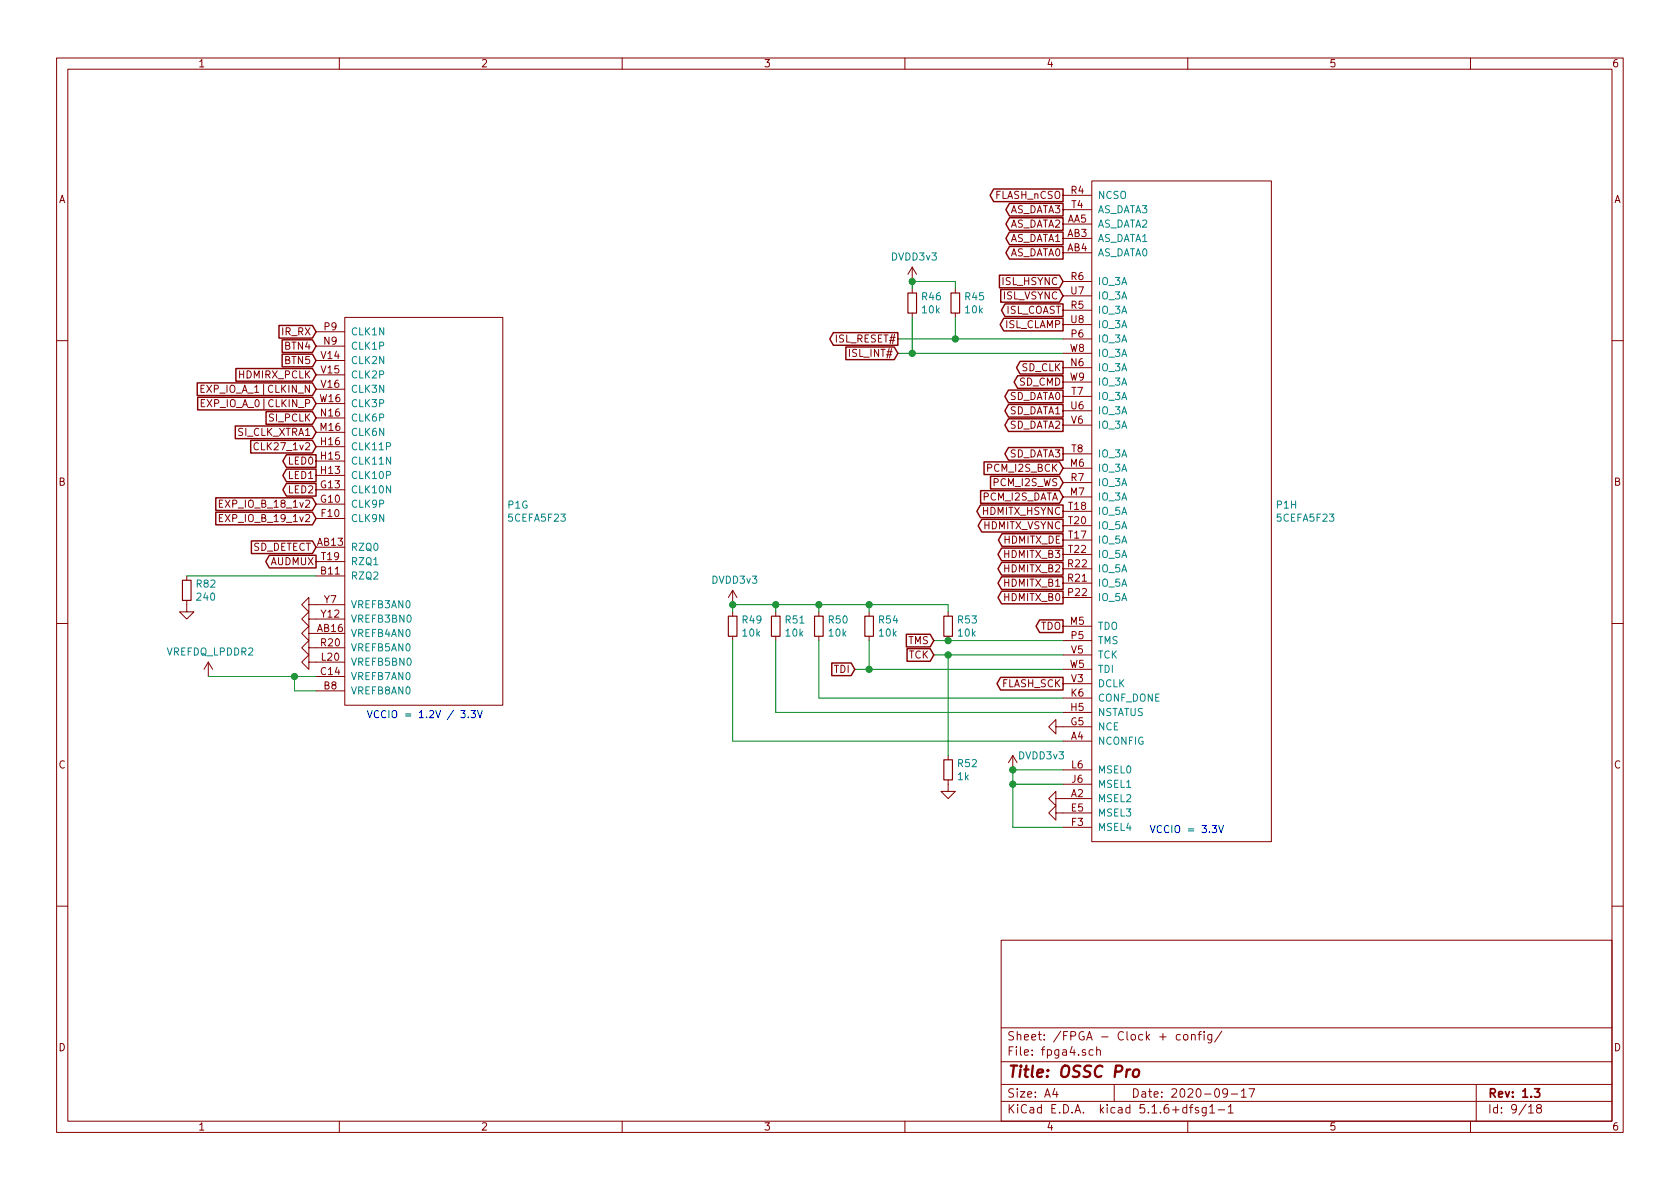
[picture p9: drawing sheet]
<svg xmlns="http://www.w3.org/2000/svg" width="297mm" height="210mm" viewBox="0 0 297 210" stroke-linecap="round" stroke-linejoin="round" font-family="sans-serif">
<g fill="none" stroke="#840000" stroke-width=".18">
<path d="M10 10.3h277v189.9h-277zM12 12.2h273v186.1h-273zM60 10.3v1.9M110 10.3v1.9M160 10.3v1.9M210 10.3v1.9M260 10.3v1.9M188 39.6h5M188 34.5h5M188 37.1h5M193 32h31.8v116.8h-31.8zM55.9 58.7h5.1"/>
<path d="M61 56.1h27.9v68.6h-27.9zM161.3 47.2v2.6M161.3 51v.8M161.3 55.4v.7M161.3 47.2l-.8 1.3M161.3 47.2l.8 1.3M168.9 51v.8M168.9 55.4v.7M188 42.2h5M188 44.7h5M188 59.9h5M188 54.9h5"/>
<path d="M188 49.8h5M188 52.3h5M188 57.4h5M10 60.2h2M35.5 68.7h.5M35.6 71.3h.4M36.1 68.1h-.6v1.3h.6M36.2 70.7h-.6v1.2h.6M45.7 78.4a.6 .6 0 0 0-.9 .4 .6 .6 0 0 0 .6 .7l.3-.1M55.9 79h5.1M55.9 76.4h5.1M55.9 73.9h5.1"/>
<path d="M55.9 61.2h5.1M55.9 63.7h5.1M55.9 66.3h5.1M55.9 68.8h5.1M55.9 71.4h5.1M188 65h5M188 70.1h5M188 72.6h5M188 75.2h5M188 62.5h5M188 67.6h5M285 60.2h2"/>
<path d="M38.8 91.6h.4M38.8 89h.4M39.4 91h-.6v1.2h.6M39.4 88.4h-.6v1.3h.6M55.9 96.8h5.1M55.9 91.7h5.1M55.9 89.1h5.1M55.9 86.6h5.1M55.9 84.1h5.1M55.9 81.5h5.1M55.9 99.3h5.1M188 82.8h5"/>
<path d="M188 87.9h5M188 85.3h5M188 95.5h5M188 90.4h5M188 93h5M188 98h5M188 80.3h5M10 110.3h2M33 106.2v2h1.3l-1.3 1.3-1.3-1.3h1.3M33 101.8v.8M36.8 117.1l-.7 1.3M36.8 117.1v2.5"/>
<path d="M36.8 117.1l.8 1.3M54.6 106.9v-1.2l-1.3 1.2 1.3 1.3v-1.3h6.4M54.6 112v-1.3l-1.3 1.3 1.3 1.3v-1.3h6.4M54.6 109.5v-1.3l-1.3 1.3 1.3 1.2v-1.2h6.4M54.6 117.1v-1.3l-1.3 1.3 1.3 1.3v-1.3h6.4M54.6 114.5v-1.2l-1.3 1.2 1.3 1.3v-1.3h6.4M55.9 101.8h5.1M55.9 119.6h5.1M129.5 104.4v2.5M129.5 108.2v.8M129.5 112.5v.8M129.5 104.4l-.7 1.3"/>
<path d="M129.5 104.4l.8 1.3M137.2 108.2v.8M137.2 112.5v.8M144.8 108.2v.8M144.8 112.5v.8M153.7 108.2v.8M153.7 112.5v.8M167.6 108.2v.8M167.6 112.5v.8M188 110.7h5M188 105.7h5M188 113.3h5"/>
<path d="M188 103.1h5M188 100.6h5M188 115.8h5M188 118.4h5M285 110.3h2M55.9 122.2h5.1M167.6 137.9v2h1.3l-1.3 1.3-1.2-1.3h1.2M167.6 133.6v.8M179.1 133.6l-.8 1.3M179.1 133.6v2.5M179.1 133.6l.7 1.3M186.7 128.5v-1.3l-1.3 1.3 1.3 1.3v-1.3h6.3"/>
<path d="M188 131.1h5M188 126h5M188 138.7h5M188 123.4h5M188 136.1h5M188 120.9h5M186.7 143.8v-1.3l-1.3 1.3 1.3 1.2v-1.2h6.3M186.7 141.2v-1.3l-1.3 1.3 1.3 1.3v-1.3h6.3M188 146.3h5M10 160.2h2M177 166.3h108v32h-108zM285 160.2h2"/>
<path d="M60 198.3v1.9M110 198.3v1.9M160 198.3v1.9M177 194.8h108M177 191.8h108M177 187.8h108M177 181.8h108M186.5 192.5l-.4 1h1M186.8 193v1M193.3 185.7l-.5-.1-.2 .3 .1 .6h.6M193.9 185.7h.1a.37 .37 0 0 1 .6 .1v.8M193.9 185.1v1.5"/>
<path d="M197 191.8v3M208.7 183l-.4-.1-.3 .3 .1 .6h.6M209.3 183.1l.2-.2 .5 .2v.5l-.1 .2-.4 .1-.2-.1zM210 198.3v1.9M210.3 195.8h.6M210.7 183.1v-.1a.37 .37 0 0 1 .6 .1v.8M210.7 182.9v1M210.9 195.3l-.4 .2v1.3M211.8 182.9h.6M211.9 195.9l-.4-.1-.2 .2 .1 .3 .5 .1v.3h-.6M212.4 182.4l-.4 .2v1.3M212.9 182.4v.2"/>
<path d="M212.9 182.9v1M213.3 195.8v1.2l-.3 .3h-.4M213.3 195.9l-.5-.1-.3 .3 .1 .6 .2 .1 .5-.1M213.9 195.8l.4-.5v1.5M213.9 196.8h.9M214.2 182.9v1.2l-.2 .3-.4-.1M214.2 183l-.4-.1-.3 .3 .2 .6h.5M215.4 196.3h1.1M216 182.3l-1.2 2M217 193.2l-.1 .2a.48 .48 0 0 1-.6-.1v-.6a.48 .48 0 0 1 .6-.1l.1 .1a1.19 1.19 0 0 1-.2 1.2l-.5 .1M217.2 195.8l.4-.5v1.5M217.2 196.8h.8"/>
<path d="M217.7 193.5h1.1M219.5 193l.4-.5v1.5M219.5 194h.8M220.8 192.5h1l-.6 1.5M260 198.3v1.9M261 191.8v6.5M270.3 195.8l.4-.5v1.5M270.3 196.8h.8M272 196l-.3-.3 .1-.2a.48 .48 0 0 1 .6-.1l.1 .2-.1 .3-.6 .1a.48 .48 0 0 0 0 .7l.2 .1 .5-.1v-.4l-.2-.3"/>
</g>
<path d="M271.3 192.5h.9l-.5 .6 .5 .1v.7l-.2 .1-.7-.1" fill="none" stroke="#840000" stroke-width=".3"/>
<path d="M200.5 189.3a.53 .53 0 0 1 .5-.2 .53 .53 0 0 1 .4 .4l-.1 .6a.56 .56 0 0 1-.5 .4 .56 .56 0 0 1-.5-.4z" fill="none" stroke="#840000" stroke-width=".41"/>
<path d="M160.5 51.8h1.6v3.6h-1.6zM168.1 51.8h1.6v3.6h-1.6zM32.3 102.6h1.5v3.6h-1.5zM128.8 109h1.5v3.5h-1.5zM136.4 109h1.5v3.5h-1.5zM144 109h1.5v3.5h-1.5zM152.9 109h1.5v3.5h-1.5zM166.9 109h1.5v3.5h-1.5zM166.9 134.4h1.5v3.5h-1.5z" fill="none" stroke="#840000" stroke-width=".2"/>
<g fill="none" stroke="#008400" stroke-width=".18">
<path d="M158.7 59.9h29.3M161.3 51v-1.2h7.6v1.2M161.3 56.1v6.4M168.9 56.1v3.8M158.7 62.5h29.3M33 101.8h22.9M36.8 119.6h19.1M52.1 119.6v2.6h3.8M129.5 108.2v-1.3h38.1v1.3M129.5 113.3v17.8h58.5M137.2 113.3v12.7h50.8M137.2 106.9v1.3"/>
<path d="M144.8 106.9v1.3M144.8 113.3v10.1h43.2M151.1 118.4h36.9M153.7 106.9v1.3M153.7 113.3v5.1M165.1 115.8h22.9M165.1 113.3h22.9M167.6 115.8v17.8M179.1 138.7h8.9M188 136.1h-8.9v10.2h8.9"/>
</g>
<g fill="none" stroke="#840000" stroke-width=".25">
<path d="M175.7 33.4h12.3v2.3h-12.3l-.6-1.2zM178.5 38.5h9.5v2.2h-9.5l-.6-1.1zM178.5 36h9.5v2.2h-9.5l-.6-1.1zM49.3 57.6h5.9l.7 1.1-.7 1.1h-5.9zM147.3 58.8h11.4v2.3h-11.4l-.6-1.2zM176.7 48.7h10.6l.7 1.1-.7 1.1h-10.6zM176.9 51.2h10.4l.7 1.1-.7 1.1h-10.4zM177.5 56.3h10.5v2.2h-10.5l-.7-1.1zM177.7 53.7h10.3v2.3h-10.3l-.6-1.1zM178.5 43.6h9.5v2.2h-9.5l-.6-1.1zM178.5 41h9.5v2.3h-9.5l-.6-1.1zM34.9 67.7h20.3l.7 1.1-.7 1.1h-20.3z"/>
<path d="M35 70.3h20.2l.7 1.1-.7 1.1h-20.2zM41.6 75.3h13.6l.7 1.1-.7 1.2h-13.6zM41.7 65.2h13.5l.7 1.1-.7 1.1h-13.5zM44.3 77.9h10.9l.7 1.1-.7 1.1h-10.9zM47 72.8h8.2l.7 1.1-.7 1.1h-8.2zM49.9 62.6h5.3l.7 1.1-.7 1.2h-5.3zM49.9 60.1h5.3l.7 1.1-.7 1.1h-5.3zM149.6 61.4h8.5l.6 1.1-.6 1.1h-8.5zM178.3 79.1h9.7v2.3h-9.7l-.6-1.1zM178.3 74.1h9.7v2.2h-9.7l-.6-1.1zM178.3 71.5h9.7v2.3h-9.7l-.6-1.2zM178.3 69h9.7v2.2h-9.7l-.6-1.1z"/>
<path d="M179.9 66.4h8.1v2.3h-8.1l-.6-1.1zM180.4 63.9h7.6v2.2h-7.6l-.7-1.1zM38.2 90.6h17l.7 1.1-.7 1.1h-17zM38.2 88h17l.7 1.1-.7 1.2h-17zM44.4 95.7h10.8l.7 1.1-.7 1.1h-10.8zM47.6 98.2h8.3v2.2h-8.3l-.6-1.1zM50.6 85.5h5.3v2.2h-5.3l-.6-1.1zM50.6 80.4h5.3v2.2h-5.3l-.6-1.1zM50.6 83h5.3v2.2h-5.3l-.6-1.1zM173.4 89.3h14.6v2.2h-14.6l-.7-1.1zM173.4 86.8h13.9l.7 1.1-.7 1.1h-13.9zM173.6 91.8h14.4v2.3h-14.4l-.7-1.1z"/>
<path d="M174 81.7h13.3l.7 1.1-.7 1.1h-13.3zM175.1 84.2h12.2l.7 1.1-.7 1.2h-12.2zM177.1 96.9h10.9v2.3h-10.9l-.6-1.2zM177.1 99.5h10.9v2.2h-10.9l-.6-1.1zM177.2 94.4h10.8v2.2h-10.8l-.7-1.1zM147.1 117.2h3.4l.6 1.2-.6 1.1h-3.4zM160.2 112.2h4.3l.6 1.1-.6 1.1h-4.3zM160.4 114.7h4.1l.6 1.1-.6 1.1h-4.1zM176.9 119.8h11.1v2.2h-11.1l-.6-1.1zM177.1 104.5h10.9v2.3h-10.9l-.6-1.1zM177.1 102h10.9v2.2h-10.9l-.6-1.1zM183.8 109.6h4.2v2.3h-4.2l-.6-1.2z"/>
</g>
<path d="M81.5 125.6h.7l-.4 .5 .4 .2v.5l-.2 .1-.5-.1M82.8 126.8v.1M83.3 125.6h.8l-.5 .5 .4 .2 .1 .4-.3 .2-.5-.1M84.4 125.6l.5 1.3 .4-1.3M214.3 146h.8l-.4 .5 .4 .1v.5l-.2 .1-.6-.1M215.5 146l.4 1.2 .4-1.2" fill="none" stroke="#0000c2" stroke-width=".18"/>
<g fill="#008400" stroke="#008400" stroke-width=".25">
<circle cx="52.1" cy="119.6" r=".51"/>
<circle cx="167.6" cy="115.8" r=".51"/>
<circle cx="167.6" cy="113.3" r=".51"/>
<circle cx="179.1" cy="138.7" r=".51"/>
<circle cx="179.1" cy="136.1" r=".51"/>
<circle cx="129.5" cy="106.9" r=".51"/>
<circle cx="153.7" cy="118.4" r=".51"/>
<circle cx="153.7" cy="106.9" r=".51"/>
<circle cx="137.2" cy="106.9" r=".51"/>
<circle cx="161.3" cy="62.5" r=".51"/>
<circle cx="144.8" cy="106.9" r=".51"/>
<circle cx="168.9" cy="59.9" r=".51"/>
<circle cx="161.3" cy="49.8" r=".51"/>
</g>
<text font-size="2.8" fill="#840000" x="178" y="190.5">Title: OSSC Pro</text>
<g font-size="2.1" fill="#840000">
<text x="178" y="184">Sheet: /FPGA - Clock + config/</text>
<text x="178" y="186.7">File: fpga4.sch</text>
<text x="178" y="196.9">KiCad E.D.A. kicad 5.1.6+dfsg1-1</text>
<text x="178" y="194.1">Size: A4</text>
<text x="200" y="194.1">Date: 2020-09-17</text>
<text x="263" y="194.1">Rev: 1.3</text>
<text x="263" y="196.9">Id: 9/18</text>
</g>
<g font-size="1.8" fill="#840000">
<text x="35" y="11.9">1</text>
<text x="85" y="11.9">2</text>
<text x="135" y="11.9">3</text>
<text x="185" y="11.9">4</text>
<text x="235" y="11.9">5</text>
<text x="285" y="11.9">6</text>
<text x="10.4" y="35.9">A</text>
<text x="175.9" y="35.2">FLASH_nCSO</text>
<text x="189.4" y="34.3">R4</text>
<text x="285.4" y="35.9">A</text>
<text x="178.4" y="40.3">AS_DATA2</text>
<text x="178.4" y="37.7">AS_DATA3</text>
<text x="188.7" y="39.4">AA5</text>
<text x="188.7" y="41.9">AB3</text>
<text x="189.5" y="36.8">T4</text>
<text x="178.4" y="45.3">AS_DATA0</text>
<text x="178.4" y="42.8">AS_DATA1</text>
<text x="188.7" y="44.4">AB4</text>
<text x="177.2" y="50.4">ISL_HSYNC</text>
<text x="177.3" y="53">ISL_VSYNC</text>
<text x="189.4" y="49.5">R6</text>
<text x="189.4" y="52.1">U7</text>
<text x="49.9" y="59.3">IR_RX</text>
<text x="57.4" y="58.4">P9</text>
<text x="177.7" y="58">ISL_CLAMP</text>
<text x="177.8" y="55.5">ISL_COAST</text>
<text x="189.4" y="54.6">R5</text>
<text x="189.4" y="57.1">U8</text>
<text x="189.4" y="59.7">P6</text>
<text x="50.5" y="64.4">BTN5</text>
<text x="50.5" y="61.8">BTN4</text>
<text x="56.8" y="63.5">V14</text>
<text x="57.3" y="61">N9</text>
<text x="147.9" y="60.6">ISL_RESET#</text>
<text x="150.4" y="63.1">ISL_INT#</text>
<text x="180.6" y="65.7">SD_CLK</text>
<text x="189.2" y="62.2">W8</text>
<text x="189.4" y="64.8">N6</text>
<text x="36.3" y="69.5">EXP_IO_A_1|CLKIN_N</text>
<text x="42.3" y="66.9">HDMIRX_PCLK</text>
<text x="56.6" y="71.1">W16</text>
<text x="56.8" y="66">V15</text>
<text x="56.8" y="68.6">V16</text>
<text x="178.4" y="70.7">SD_DATA0</text>
<text x="180.2" y="68.2">SD_CMD</text>
<text x="189.2" y="67.3">W9</text>
<text x="189.5" y="69.8">T7</text>
<text x="36.4" y="72">EXP_IO_A_0|CLKIN_P</text>
<text x="42" y="77.1">SI_CLK_XTRA1</text>
<text x="47.6" y="74.5">SI_PCLK</text>
<text x="56.7" y="76.2">M16</text>
<text x="56.8" y="73.7">N16</text>
<text x="178.4" y="75.8">SD_DATA2</text>
<text x="178.4" y="73.3">SD_DATA1</text>
<text x="189.4" y="72.4">U6</text>
<text x="189.4" y="74.9">V6</text>
<text x="45.6" y="79.6">CLK27_1v2</text>
<text x="51.1" y="82.2">LED0</text>
<text x="56.8" y="83.8">H13</text>
<text x="56.8" y="81.3">H15</text>
<text x="56.8" y="78.7">H16</text>
<text x="174.8" y="83.4">PCM_I2S_BCK</text>
<text x="178.4" y="80.9">SD_DATA3</text>
<text x="189.3" y="82.5">M6</text>
<text x="189.5" y="80">T8</text>
<text x="10.4" y="85.9">B</text>
<text x="39.5" y="89.8">EXP_IO_B_18_1v2</text>
<text x="51.1" y="87.2">LED2</text>
<text x="51.1" y="84.7">LED1</text>
<text x="56.7" y="88.9">G10</text>
<text x="56.7" y="86.4">G13</text>
<text x="173.7" y="88.5">PCM_I2S_DATA</text>
<text x="175.8" y="86">PCM_I2S_WS</text>
<text x="189.3" y="87.6">M7</text>
<text x="189.4" y="85.1">R7</text>
<text x="285.4" y="85.9">B</text>
<text x="39.5" y="92.3">EXP_IO_B_19_1v2</text>
<text x="56.9" y="91.4">F10</text>
<text x="173.8" y="91.1">HDMITX_HSYNC</text>
<text x="173.8" y="93.6">HDMITX_VSYNC</text>
<text x="189" y="95.2">T17</text>
<text x="189" y="90.2">T18</text>
<text x="189" y="92.7">T20</text>
<text x="44.6" y="97.4">SD_DETECT</text>
<text x="47.9" y="99.9">AUDMUX</text>
<text x="56.2" y="96.5">AB13</text>
<text x="56.8" y="101.6">B11</text>
<text x="56.9" y="99.1">T19</text>
<text x="177.5" y="96.1">HDMITX_DE</text>
<text x="177.7" y="98.7">HDMITX_B3</text>
<text x="177.7" y="101.2">HDMITX_B2</text>
<text x="188.9" y="100.3">R22</text>
<text x="189" y="97.8">T22</text>
<text x="57.4" y="106.7">Y7</text>
<text x="177.7" y="106.3">HDMITX_B0</text>
<text x="177.7" y="103.8">HDMITX_B1</text>
<text x="188.9" y="102.9">R21</text>
<text x="188.9" y="105.4">P22</text>
<text x="56.2" y="111.8">AB16</text>
<text x="56.8" y="109.2">Y12</text>
<text x="160.6" y="113.9">TMS</text>
<text x="184" y="111.4">TDO</text>
<text x="189.3" y="110.5">M5</text>
<text x="189.4" y="113">P5</text>
<text x="56.8" y="119.4">C14</text>
<text x="56.8" y="114.3">R20</text>
<text x="56.9" y="116.8">L20</text>
<text x="147.5" y="119">TDI</text>
<text x="160.7" y="116.5">TCK</text>
<text x="189.2" y="118.1">W5</text>
<text x="189.4" y="115.6">V5</text>
<text x="57.3" y="121.9">B8</text>
<text x="177.1" y="121.5">FLASH_SCK</text>
<text x="189.4" y="125.7">H5</text>
<text x="189.4" y="123.2">K6</text>
<text x="189.4" y="120.6">V3</text>
<text x="189.3" y="128.3">G5</text>
<text x="189.4" y="130.8">A4</text>
<text x="10.4" y="135.9">C</text>
<text x="189.5" y="135.9">L6</text>
<text x="285.4" y="135.9">C</text>
<text x="189.4" y="141">A2</text>
<text x="189.4" y="143.5">E5</text>
<text x="189.5" y="138.4">J6</text>
<text x="189.5" y="146">F3</text>
<text x="10.4" y="185.9">D</text>
<text x="285.4" y="185.9">D</text>
<text x="35" y="199.9">1</text>
<text x="85" y="199.9">2</text>
<text x="135" y="199.9">3</text>
<text x="185" y="199.9">4</text>
<text x="235" y="199.9">5</text>
<text x="285" y="199.9">6</text>
</g>
<g font-size="1.8" fill="#008484">
<text x="194.1" y="35.2">NCSO</text>
<text x="194.1" y="40.3">AS_DATA2</text>
<text x="194.1" y="37.7">AS_DATA3</text>
<text x="157.7" y="46.1">DVDD3v3</text>
<text x="194.1" y="42.8">AS_DATA1</text>
<text x="194.1" y="45.3">AS_DATA0</text>
<text x="163.1" y="53.1">R46</text>
<text x="170.7" y="53.1">R45</text>
<text x="194.1" y="50.4">IO_3A</text>
<text x="194.1" y="53">IO_3A</text>
<text x="62" y="59.3">CLK1N</text>
<text x="163.1" y="55.4">10k</text>
<text x="170.7" y="55.4">10k</text>
<text x="194.1" y="55.5">IO_3A</text>
<text x="194.1" y="58">IO_3A</text>
<text x="62" y="61.8">CLK1P</text>
<text x="62" y="64.4">CLK2N</text>
<text x="194.1" y="65.7">IO_3A</text>
<text x="194.1" y="60.6">IO_3A</text>
<text x="194.1" y="63.1">IO_3A</text>
<text x="62" y="66.9">CLK2P</text>
<text x="62" y="69.5">CLK3N</text>
<text x="194.1" y="70.7">IO_3A</text>
<text x="194.1" y="68.2">IO_3A</text>
<text x="62" y="77.1">CLK6N</text>
<text x="62" y="74.5">CLK6P</text>
<text x="62" y="72">CLK3P</text>
<text x="194.1" y="73.3">IO_3A</text>
<text x="194.1" y="75.8">IO_3A</text>
<text x="62" y="82.2">CLK11N</text>
<text x="62" y="79.6">CLK11P</text>
<text x="194.1" y="83.4">IO_3A</text>
<text x="194.1" y="80.9">IO_3A</text>
<text x="62" y="89.8">CLK9P</text>
<text x="62" y="87.2">CLK10N</text>
<text x="62" y="84.7">CLK10P</text>
<text x="89.8" y="89.9">P1G</text>
<text x="194.1" y="88.5">IO_3A</text>
<text x="194.1" y="86">IO_3A</text>
<text x="225.8" y="89.9">P1H</text>
<text x="62" y="92.3">CLK9N</text>
<text x="90" y="92.2">5CEFA5F23</text>
<text x="194.1" y="91.1">IO_5A</text>
<text x="194.1" y="93.6">IO_5A</text>
<text x="225.9" y="92.2">5CEFA5F23</text>
<text x="62" y="97.4">RZQ0</text>
<text x="62" y="99.9">RZQ1</text>
<text x="194.1" y="101.2">IO_5A</text>
<text x="194.1" y="96.1">IO_5A</text>
<text x="194.1" y="98.7">IO_5A</text>
<text x="34.8" y="103.9">R82</text>
<text x="34.9" y="106.2">240</text>
<text x="62" y="102.5">RZQ2</text>
<text x="62" y="107.6">VREFB3AN0</text>
<text x="126" y="103.2">DVDD3v3</text>
<text x="194.1" y="106.3">IO_5A</text>
<text x="194.1" y="103.8">IO_5A</text>
<text x="62" y="112.6">VREFB4AN0</text>
<text x="62" y="110.1">VREFB3BN0</text>
<text x="131.3" y="110.3">R49</text>
<text x="131.4" y="112.6">10k</text>
<text x="138.9" y="110.3">R51</text>
<text x="139" y="112.6">10k</text>
<text x="146.6" y="110.3">R50</text>
<text x="146.6" y="112.6">10k</text>
<text x="155.4" y="110.3">R54</text>
<text x="155.5" y="112.6">10k</text>
<text x="169.4" y="110.3">R53</text>
<text x="169.5" y="112.6">10k</text>
<text x="194.1" y="111.4">TDO</text>
<text x="194.1" y="113.9">TMS</text>
<text x="29.5" y="115.9">VREFDQ_LPDDR2</text>
<text x="62" y="117.7">VREFB5BN0</text>
<text x="62" y="115.2">VREFB5AN0</text>
<text x="194.1" y="116.5">TCK</text>
<text x="194.1" y="119">TDI</text>
<text x="62" y="122.8">VREFB8AN0</text>
<text x="62" y="120.3">VREFB7AN0</text>
<text x="194.1" y="124.1">CONF_DONE</text>
<text x="194.1" y="121.5">DCLK</text>
<text x="194.1" y="131.7">NCONFIG</text>
<text x="194.1" y="129.2">NCE</text>
<text x="194.1" y="126.6">NSTATUS</text>
<text x="169.4" y="138">1k</text>
<text x="169.4" y="135.7">R52</text>
<text x="180.2" y="134.3">DVDD3v3</text>
<text x="194.1" y="136.8">MSEL0</text>
<text x="194.1" y="141.9">MSEL2</text>
<text x="194.1" y="139.3">MSEL1</text>
<text x="194.1" y="144.4">MSEL3</text>
<text x="194.1" y="146.9">MSEL4</text>
</g>
<g font-size="1.8" fill="#0000c2">
<text x="64.8" y="127">VCCIO = 1.2V / 3.3V</text>
<text x="203.2" y="147.3">VCCIO = 3.3V</text>
</g>
</svg>
